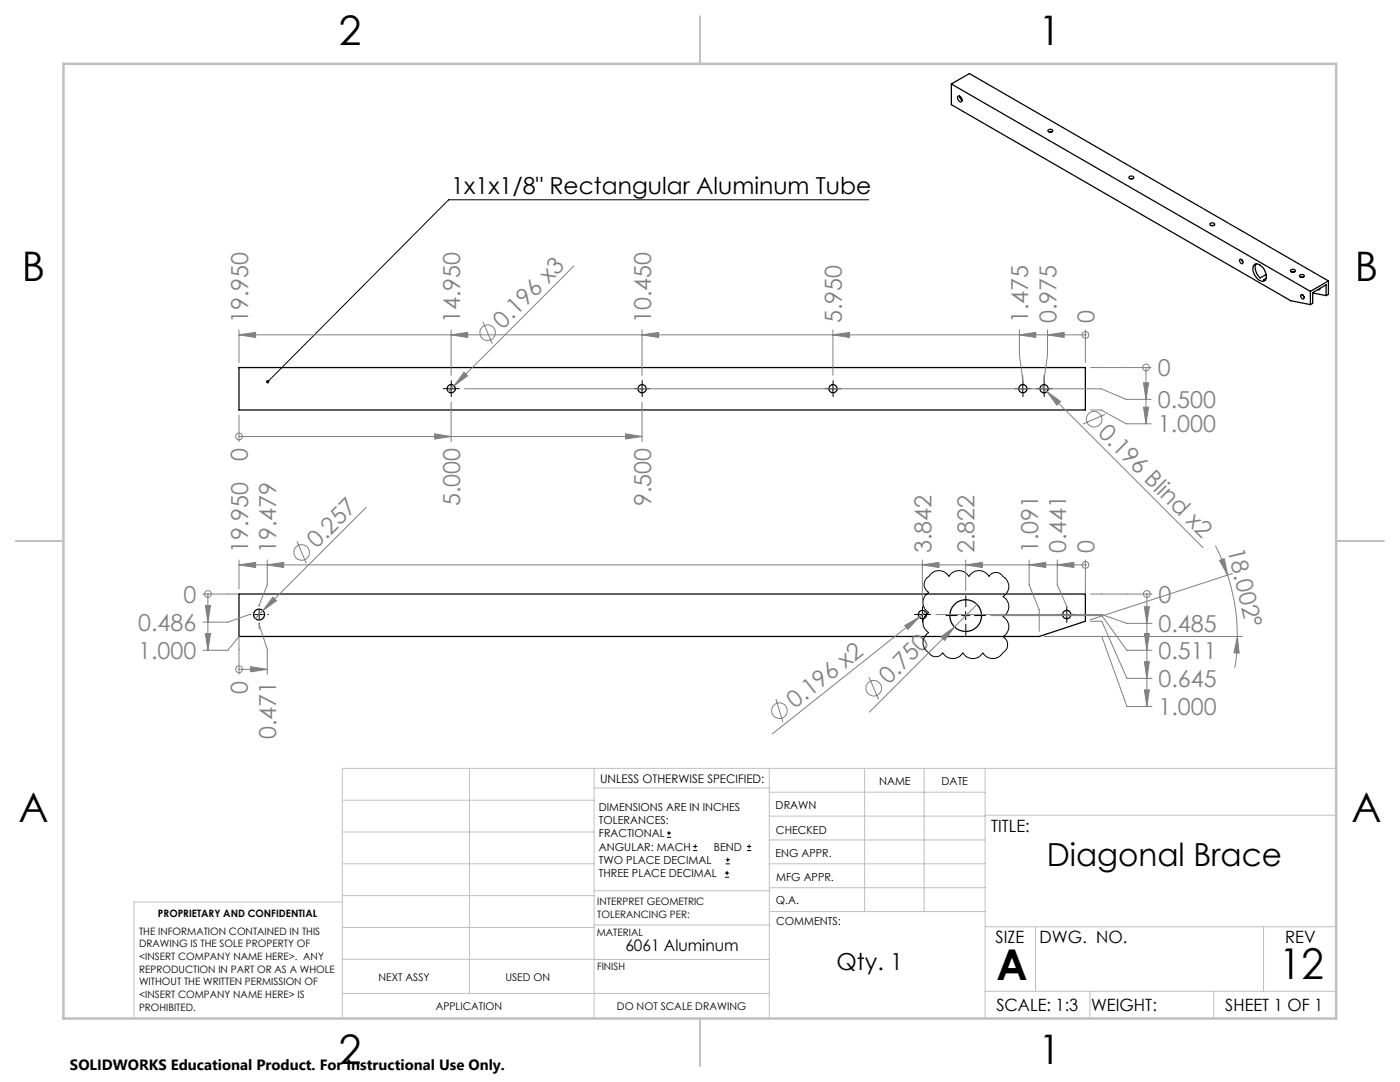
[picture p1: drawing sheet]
<svg xmlns="http://www.w3.org/2000/svg" width="279mm" height="216mm" viewBox="0 0 279 216" stroke-linecap="round" stroke-linejoin="round" font-family="sans-serif">
<g fill="none" stroke="#000" stroke-width=".25">
<path d="M189.9 16.8v4.1l67.7 39.1 3.9 .8M189.9 16.8l71.6 41.3M189.9 16.8l3.6-2.1 71.6 41.4M191.2 19.2a.74 .74 0 0 1 .7 .3 .74 .74 0 0 1 0 .8 .82 .82 0 0 1-.7-1.1zM191.5 19.2l.2 .6 .3 .2M191.5 19.2h.1M191.7 19.3l-.1 .1M209.2 26a.52 .52 0 0 1 .5-.2 .52 .52 0 0 1 .4 .4 .51 .51 0 0 1-.6 .2 .51 .51 0 0 1-.3-.4zM209.4 26.4h.4M225.3 35.3a.5 .5 0 0 1 .6-.2 .5 .5 0 0 1 .3 .4 .52 .52 0 0 1-.5 .2 .52 .52 0 0 1-.4-.4zM225.6 35.7h.4M241.5 44.6a.51 .51 0 0 1 .5-.2 .51 .51 0 0 1 .4 .5 .52 .52 0 0 1-.5 .2 .52 .52 0 0 1-.4-.5z"/>
<path d="M241.7 45h.4M247.4 51.8a.47 .47 0 0 1 .6 .2 .47 .47 0 0 1-.1 .6l-.4-.3zM247.8 51.9l.2 .3M250.3 52.9a1.29 1.29 0 0 1 1.8 .6 2.02 2.02 0 0 1 .2 2.6 1.7 1.7 0 0 1-1.9-1.2l-.4-1v-.6zM250.7 52.7a2.47 2.47 0 0 0 .8 2.8l1.2-.7M252.7 55.5l-.5 .3 .3 .1M257.6 53.9a.52 .52 0 0 1 .5-.2 .52 .52 0 0 1 .4 .5 .51 .51 0 0 1-.6 .1 .51 .51 0 0 1-.3-.4zM257.8 54.3h.4M259.4 55a.5 .5 0 0 1 .5-.2 .5 .5 0 0 1 .4 .4 .51 .51 0 0 1-.5 .2 .51 .51 0 0 1-.4-.4zM259.6 55.3h.4M259.7 58.8a.54 .54 0 0 1 .5 .3 .54 .54 0 0 1-.1 .6l-.4-.3-.1-.4zM260 58.9l.3 .4"/>
<path d="M261.5 58.1v2.7M262 58.4v2.1l-.5 .3M262 58.4l2.7-1.6v2.2M262 58.4l.1 .1M262.1 58.5l2.6 .5M262.1 58.5l-.1 .1M263.4 57.5l-.1 .3h-.3M265.1 56.1l-3.6 2M265.1 56.1v2.6l-.4 .3M47.7 73.3h168.9v8.5h-168.9zM47.7 118.5h168.9v5.5l-9.2 3h-159.7z"/>
<circle cx="90" cy="77.6" r=".83"/>
<circle cx="128.1" cy="77.6" r=".83"/>
<circle cx="166.2" cy="77.6" r=".83"/>
<circle cx="204.1" cy="77.6" r=".83"/>
<circle cx="208.4" cy="77.6" r=".83"/>
<circle cx="51.7" cy="122.6" r="1.08"/>
<circle cx="184.1" cy="122.6" r=".83"/>
<circle cx="192.7" cy="122.8" r="3.2"/>
<circle cx="212.9" cy="122.6" r=".84"/>
</g>
<g fill="none" stroke="#808080" stroke-width=".2">
<path d="M114.5 53.1l-25 25M47.7 66.8h168.9M47.7 65.8v6.5M47.7 66.8l3.3-.5v1zM90 65.8v9.1M90 66.8l3.3-.5v1zM92.6 74.3l.7 .7-2.7 2zM92.7 77.6h127l5.1 2.1h4.9M96.4 64.2l1.8 4.4M128.1 65.8v9.1M128.1 66.8l3.3-.5v1zM166.2 66.8l3.3-.5v1z"/>
<path d="M166.2 65.8v9.1M203.4 65.8v5l.7 5v-.9M203.4 66.8l3.3-.5v1zM207.8 77l32.3 32.3M209 78.1l2.6 2-.7 .8zM209.1 65.8v5l-.7 5v-.9M209.1 66.8l3.3-.5v1zM216.6 66.8h.1M216.6 65.8v6.5M217.6 73.3h12.1M228.2 76.4h1l-.5 3.3zM228.7 73.3v11.3"/>
<path d="M228.7 73.3h.1M47.7 87.1h.1M47.7 82.8v5.3M47.7 87.1h80.4M86.7 86.6l3.3 .5-3.3 .5zM90 80.2v7.9M124.8 86.6l3.3 .5-3.3 .5zM128.1 80.2v7.9M217.6 81.8h2.1l5.1 2.8h4.9M220.6 82.7l-4.5 1.9M228.2 81.2h1l-.5 3.4zM40.5 118.5h7.2"/>
<path d="M41.5 118.5h.1M41.5 118.5v11.3M47.7 111.7v5.8M47.7 112.7h168.9M47.7 112.7l3.3-.5v1zM53.3 111.7v5l-1.6 4M53.3 112.7l3.3-.5v1zM54.4 119.2l.8 .7-2.7 1.9zM59.3 108l1.8 4.4M73.1 101.2l-20.6 20.6M184.1 111.7v8.2M184.1 112.7l3.3-.5v1z"/>
<path d="M192.7 112.7l3.3-.5v1zM192.7 111.7v6.1M205.4 111.7v5l2 5v4.3M205.4 112.7l3.3-.5v1zM211 112.7l3.3-.5v1zM211 111.7v5l1.9 4.3M216.6 112.7h.1M216.6 111.7v6.8M217.6 118.5h12.3M228.9 118.5h.1M228.9 118.5v22.5M242.6 108.9l1.3 2.9 1.1 3"/>
<path d="M243.4 111.8l.9-.3 .7 3.3zM245 114.8a39.5 39.5 0 0 1 1.9 12.2M246 114.4l-28.4 9.3M40.5 129.8h5l2.2-2.8v7.5M41 120.8h1l-.5 3.3zM41 126.4h1l-.5 3.4zM47.7 133.6h.1M47.7 133.6h5.6M49.8 122.6l-4.3 1.5h-5M50 133l3.3 .6-3.3 .5zM51.7 125.6v-1l1.6 5v4.9M52.5 121.8l-1.6 1.6"/>
<path d="M154.9 139.5l1.3 4.6M173.4 135.1l1.9 4.4M180.6 124.8l2.8-1.6-2.2 2.4zM183.4 123.2l-29.3 23.2M184.7 122.1l-1.3 1.1M186.8 122.6h33.1l5 1.8h5M187.8 127.1l2.7-2-2 2.7zM195 120.6l-21.5 21.5M197.7 122.8h22.2l5 7h5M208.4 127h39.5M217.6 124h2.3l5 11.4h5M219.9 127l5 14h5"/>
<path d="M228.4 121.1h1l-.5 3.3zM228.4 126.4h1l-.5 3.4zM228.4 137.7h1l-.5 3.3zM228.4 132h1l-.5 3.4zM246.9 127l.4 3.3-1-.1zM246.9 127v2.4l-.5 3.9"/>
<circle cx="97.3" cy="66.4" r="1.56"/>
<circle cx="216.6" cy="66.8" r=".68"/>
<circle cx="228.7" cy="73.3" r=".68"/>
<circle cx="47.7" cy="87.1" r=".68"/>
<circle cx="218.4" cy="83.6" r="1.56"/>
<circle cx="41.5" cy="118.5" r=".68"/>
<circle cx="60.2" cy="110.2" r="1.56"/>
<circle cx="216.6" cy="112.7" r=".68"/>
<circle cx="228.9" cy="118.5" r=".68"/>
<circle cx="47.7" cy="133.5" r=".68"/>
<circle cx="174.4" cy="137.3" r="1.56"/>
<circle cx="155.6" cy="141.8" r="1.56"/>
</g>
<g fill="none" stroke="#000" stroke-width=".2">
<path d="M173.4 39.9h-83.9l-36.1 36.3M89.2 77.6h1.7M90 76.7v1.7M127.3 77.6h1.7M128.1 76.7v1.7M165.4 77.6h1.7M166.2 76.7v1.7M203.3 77.6h1.7M204.1 76.7v1.7M207.5 77.6h1.7M208.4 76.7v1.7M185.8 114.5a2.29 2.29 0 0 1 3.6 .5 2.26 2.26 0 0 1 4 0 2.29 2.29 0 0 1 4 0 1.57 1.57 0 0 1 2.7 0 2.26 2.26 0 0 1 0 4 2.29 2.29 0 0 1 0 4 2.26 2.26 0 0 1 0 4 1.83 1.83 0 0 1 0 3.2 2.29 2.29 0 0 1-4 0 2.29 2.29 0 0 1-3.9 0 2.32 2.32 0 0 1-4.1 0 1.57 1.57 0 0 1-2.7 0 2.29 2.29 0 0 1 0-4 2.26 2.26 0 0 1 0-4 2.29 2.29 0 0 1 0-4 1.8 1.8 0 0 1 0-3.2z"/>
<path d="M50.9 122.6h1.6M51.7 121.8v1.7M183.3 122.6h1.6M184.1 121.8v1.7M191.9 122.8h1.7M192.7 122v1.7M212.1 122.6h1.6M212.9 121.8v1.7M133.1 167.1h.8M133.1 166.2h.8M133.5 165.8v.9M138.3 169.7h.8"/>
<path d="M138.3 168.9h.8M138.7 168.5v.8M144.7 175h.8M144.7 174.2h.8M144.8 172.4h.9M144.8 171.6h.9M145.1 173.8v.8M145.2 171.1v.9M149.1 169.7h.8M149.1 168.9h.8M149.5 168.5v.8"/>
</g>
<g fill="none" stroke="#000" stroke-width=".2" stroke-dasharray="15.2 1.3 1.3 1.3" stroke-linecap="butt">
<path d="M89.2 77.5h-.8M90.1 76.7v-.8M90.1 78.4v.8M90.9 77.5h.8M127.3 77.5h-.8M128.2 76.7v-.8M128.2 78.4v.8M129 77.5h.8M165.4 77.5h-.8M166.3 76.7v-.8M166.3 78.4v.8M167.1 77.5h.8"/>
<path d="M203.3 77.5h-.8M204.2 76.7v-.8M204.2 78.4v.8M205 77.5h.8M207.6 77.5h-.9M208.4 76.7v-.8M208.4 78.4v.8M209.2 77.5h.8M50.1 122.6h-.3M51.7 124.3v.2M51.7 120.9v-.2M53.4 122.6h.2"/>
<path d="M183.3 122.6h-.9M184.1 123.4v.9M184.1 121.8v-.9M184.9 122.6h.9M191.1 122.8h-2.4M192.7 124.5v2.3M192.7 121.2v-2.4M194.4 122.8h2.4M212.1 122.6h-.9M212.9 123.4v.9M212.9 121.8v-.9M213.7 122.6h.9"/>
</g>
<g fill="none" stroke="#c0c0c0" stroke-width=".2">
<path d="M68.3 159.7h50.3M93.7 153.3v44.9M118.6 153.3v49.9M118.6 157.2h34.9M153.5 153.3v49.9M153.5 158.1h43.1M172.5 153.3v28.6M184.4 153.3v28.6M196.6 153.3v49.9M266.7 153.3h-198.4v49.9M68.3 178.7h50.3M68.3 172.4h50.3"/>
<path d="M68.3 166h50.3M68.3 180h-41.6v23.2M118.6 177.7h35M153.5 167.6h43.1M153.5 162.8h43.1M153.5 172.4h43.1M153.5 177.1h43.1M196.6 162.7h70.1M68.3 198.2h85.2M68.3 191.4l85.2 .1M68.3 185.1h50.3M118.6 184.6h35"/>
<path d="M153.6 181.9h43M196.6 197.8h70.1M196.6 184.9h70.1M206.7 184.9v12.9M217.5 197.8v5.4M242.2 197.8v5.4M252.2 184.9v12.9"/>
</g>
<path d="M139.7 3.2v9.5M3.1 107.9h9.6M266.7 107.9h9.5M139.7 203.2v9.6" fill="none" stroke="#c0c0c0" stroke-width=".25"/>
<path d="M12.7 12.7h254v190.5h-254z" fill="none" stroke="#c0c0c0" stroke-width=".5"/>
<path d="M53.2 75.9a.34 .34 0 0 1 .5 0 .34 .34 0 0 1 0 .5 .34 .34 0 0 1-.5 0l.2-.2-.3 .1z" fill="#000"/>
<g fill="#808080">
<path d="M180.6 124.8l2.8-1.6-2.2 2.4z"/>
<path d="M187.8 127.1l2.7-2-2 2.7z"/>
<path d="M92.6 74.3l.7 .7-2.7 2z"/>
<path d="M54.4 119.2l.8 .7-2.7 1.9z"/>
<path d="M209 78.1l2.6 2-.7 .8z"/>
<path d="M246.9 127l.4 3.3-1-.1zM243.4 111.8l.9-.3 .7 3.3z"/>
<path d="M228.2 76.4h1l-.5 3.3zM228.2 81.2h1l-.5 3.4z"/>
<path d="M228.4 121.1h1l-.5 3.3zM228.4 126.4h1l-.5 3.4zM228.4 137.7h1l-.5 3.3zM41 120.8h1l-.5 3.3zM41 126.4h1l-.5 3.4zM228.4 132h1l-.5 3.4z"/>
<path d="M209.1 66.8l3.3-.5v1zM203.4 66.8l3.3-.5v1zM166.2 66.8l3.3-.5v1zM128.1 66.8l3.3-.5v1zM90 66.8l3.3-.5v1zM47.7 66.8l3.3-.5v1zM86.7 86.6l3.3 .5-3.3 .5zM124.8 86.6l3.3 .5-3.3 .5z"/>
<path d="M211 112.7l3.3-.5v1zM192.7 112.7l3.3-.5v1zM184.1 112.7l3.3-.5v1zM205.4 112.7l3.3-.5v1zM53.3 112.7l3.3-.5v1zM47.7 112.7l3.3-.5v1zM50 133l3.3 .6-3.3 .5z"/>
</g>
<g font-size="8.5">
<text x="198.9" y="195.5">A</text>
<text x="255.3" y="195.4">12</text>
</g>
<g font-size="8.1">
<text x="67.6" y="8.9">2</text>
<text x="207.3" y="8.9">1</text>
<text x="4.4" y="56.2">B</text>
<text x="270.4" y="56.2">B</text>
<text x="3.7" y="164.1">A</text>
<text x="269.7" y="164.1">A</text>
<text x="67.6" y="212.4">2</text>
<text x="207.3" y="212.4">1</text>
</g>
<text font-size="6.3" x="208.9" y="172.9">Diagonal Brace</text>
<g font-size="4.7">
<text x="90.1" y="38.8">1x1x1/8&quot; Rectangular Aluminum Tube</text>
<text x="166.9" y="193.5">Qty. 1</text>
</g>
<g font-size="4.7" fill="#808080">
<text x="49.5" y="64.5" transform="rotate(-90 49.5 64.5)">19.950</text>
<text x="91.8" y="64.5" transform="rotate(-90 91.8 64.5)">14.950</text>
<text x="100.4" y="65.8" transform="rotate(-45 100.4 65.8)">0.196 x3</text>
<text x="129.9" y="64.5" transform="rotate(-90 129.9 64.5)">10.450</text>
<text x="168" y="64.5" transform="rotate(-90 168 64.5)">5.950</text>
<text x="205.2" y="64.5" transform="rotate(-90 205.2 64.5)">1.475</text>
<text x="210.8" y="64.5" transform="rotate(-90 210.8 64.5)">0.975</text>
<text x="218.4" y="64.5" transform="rotate(-90 218.4 64.5)">0</text>
<text x="231" y="75.1">0</text>
<text x="231" y="81.4">0.500</text>
<text x="219" y="86.7" transform="rotate(45 219 86.7)">0.196 Blind x2</text>
<text x="231" y="86.3">1.000</text>
<text x="49.5" y="92" transform="rotate(-90 49.5 92)">0</text>
<text x="91.8" y="101" transform="rotate(-90 91.8 101)">5.000</text>
<text x="129.9" y="101" transform="rotate(-90 129.9 101)">9.500</text>
<text x="49.5" y="110.4" transform="rotate(-90 49.5 110.4)">19.950</text>
<text x="55.1" y="110.4" transform="rotate(-90 55.1 110.4)">19.479</text>
<text x="63.2" y="109.6" transform="rotate(-45 63.2 109.6)">0.257</text>
<text x="185.9" y="110.4" transform="rotate(-90 185.9 110.4)">3.842</text>
<text x="194.5" y="110.4" transform="rotate(-90 194.5 110.4)">2.822</text>
<text x="207.2" y="110.4" transform="rotate(-90 207.2 110.4)">1.091</text>
<text x="212.8" y="110.4" transform="rotate(-90 212.8 110.4)">0.441</text>
<text x="218.4" y="110.4" transform="rotate(-90 218.4 110.4)">0</text>
<text x="245" y="109.7" transform="rotate(77 245 109.7)">18.002°</text>
<text x="27.6" y="125.9">0.486</text>
<text x="36.6" y="120.3">0</text>
<text x="231.2" y="120.3">0</text>
<text x="27.6" y="131.5">1.000</text>
<text x="231.2" y="126.1">0.485</text>
<text x="231.2" y="131.5">0.511</text>
<text x="177.4" y="136.7" transform="rotate(-45 177.4 136.7)">0.750</text>
<text x="231.2" y="137.1">0.645</text>
<text x="49.5" y="138.4" transform="rotate(-90 49.5 138.4)">0</text>
<text x="158.6" y="141.5" transform="rotate(-39 158.6 141.5)">0.196 x2</text>
<text x="231.2" y="142.7">1.000</text>
<text x="55.1" y="147.5" transform="rotate(-90 55.1 147.5)">0.471</text>
</g>
<g font-size="3.4">
<text x="197.8" y="166">TITLE:</text>
<text x="198.7" y="188.1">SIZE</text>
<text x="207.5" y="188.1">DWG. NO.</text>
<text x="256.5" y="188.2">REV</text>
<text x="198.8" y="201.7">SCALE: 1:3</text>
<text x="217.7" y="201.8">WEIGHT:</text>
<text x="244.5" y="201.7">SHEET 1 OF 1</text>
</g>
<text font-size="3.2" x="124.8" y="189.8">6061 Aluminum</text>
<text font-size="3" x="14" y="213.5">SOLIDWORKS Educational Product. For Instructional Use Only.</text>
<text font-size="2.4" x="119.8" y="156.2">UNLESS OTHERWISE SPECIFIED:</text>
<g font-size="2.2">
<text x="119.5" y="161.8">DIMENSIONS ARE IN INCHES</text>
<text x="154.8" y="161.4">DRAWN</text>
<text x="175.4" y="156.6">NAME</text>
<text x="187.9" y="156.7">DATE</text>
<text x="119.5" y="164.4">TOLERANCES:</text>
<text x="119.5" y="167.1">FRACTIONAL</text>
<text x="154.9" y="166.3">CHECKED</text>
<text x="119.5" y="169.7">ANGULAR: MACH</text>
<text x="119.5" y="172.4">TWO PLACE DECIMAL</text>
<text x="142.5" y="169.7">BEND</text>
<text x="154.8" y="171">ENG APPR.</text>
<text x="119.5" y="175">THREE PLACE DECIMAL</text>
<text x="154.9" y="175.7">MFG APPR.</text>
<text x="154.9" y="180.4">Q.A.</text>
<text x="154.9" y="184.6">COMMENTS:</text>
</g>
<g font-size="2.1">
<text x="75.5" y="195.7">NEXT ASSY</text>
<text x="100.9" y="195.7">USED ON</text>
<text x="86.9" y="201.5">APPLICATION</text>
<text x="123.1" y="201.6">DO NOT SCALE DRAWING</text>
</g>
<g font-size="2">
<text x="31.5" y="182.9">PROPRIETARY AND CONFIDENTIAL</text>
<text x="119.2" y="180.6">INTERPRET GEOMETRIC</text>
<text x="119.2" y="183.1">TOLERANCING PER:</text>
<text x="27.8" y="186.5">THE INFORMATION CONTAINED IN THIS</text>
<text x="27.8" y="189">DRAWING IS THE SOLE PROPERTY OF</text>
<text x="27.8" y="191.6">&lt;INSERT COMPANY NAME HERE&gt;. ANY</text>
<text x="119.1" y="186.7">MATERIAL</text>
<text x="27.8" y="194.1">REPRODUCTION IN PART OR AS A WHOLE</text>
<text x="27.8" y="196.6">WITHOUT THE WRITTEN PERMISSION OF</text>
<text x="119.1" y="193.5">FINISH</text>
<text x="27.8" y="199.1">&lt;INSERT COMPANY NAME HERE&gt; IS</text>
<text x="27.8" y="201.7">PROHIBITED.</text>
</g>
</svg>
